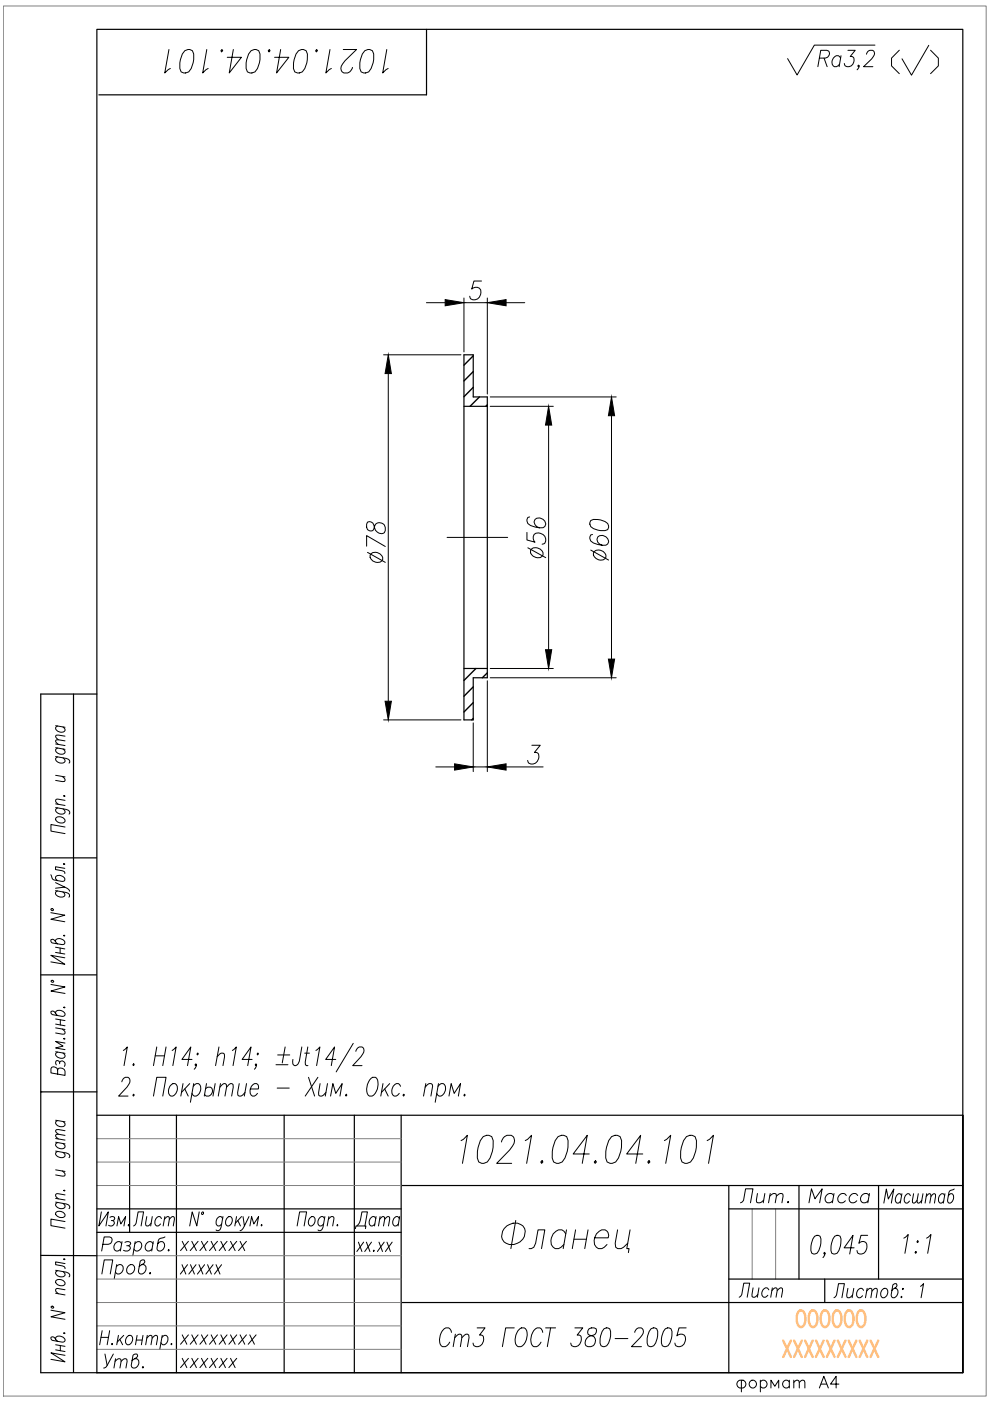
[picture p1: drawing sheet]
<svg xmlns="http://www.w3.org/2000/svg" width="210mm" height="297mm" viewBox="0 0 210 297" stroke-linecap="round" stroke-linejoin="round" font-family="sans-serif">
<!-- layer: Text -->
<g fill="none" stroke="#000" stroke-width=".21">
<path d="M185.5 9.6h-12.8l-3.7 6.3-2-3.5M11.8 158.5l2 .4M11.8 157.7l2 .4M11.8 153.9l2 .3M12.2 158.6l-.4 .3a1.18 1.18 0 0 0 2 .7v-.3l-.4-.5M12.2 153.9l-.4 .4a1.18 1.18 0 0 0 2 .6v-.3l-.4-.5M13.8 157.1l-1.9-.2-.1 .3 .6 .6M13.8 156.1l-1.9-.2-.1 .3 .6 .6M11.8 171.2l2.7 .6a.5 .5 0 0 1 .1 .8M11.8 160.4l2.7 .6a.5 .5 0 0 1 .1 .8M11.8 170.4l2 .4M11.8 164.4l2 .3"/>
<path d="M11.9 173.3a1.22 1.22 0 0 1 1.9 .9 1.18 1.18 0 0 1-2-.7zM12.2 171.3l-.4 .3a1.18 1.18 0 0 0 2 .7v-.3l-.4-.5M12.2 160.5l-.4 .3a1.18 1.18 0 0 0 2 .7v-.3l-.4-.5M13.2 164.6l.6 .6-.2 .5-1.8-.2M13.5 168.7l.3 .1zM13.8 175.3l-3-.5v1.4l3 .5M13.8 169.7l-1.9-.2-.1 .4 .6 .6M10.8 193.5l2.9 .5-2.9 .9 2.9 .5M10.8 185.5a1.33 1.33 0 0 0 .7 1.1l1.7 .3 .4-.1 .1-.2a1.17 1.17 0 0 0-1.9-.7v.3l.4 .5M10.9 192.7h.4v.3h-.4zM11.8 199.6v-.3a1.17 1.17 0 0 1 1.9 .7l-.1 .2-.4 .1-2.1-.4-.3-.3 .1-.4a.84 .84 0 0 1 1 .7l.3 .2M11.8 188.8l2.7 .6a.52 .52 0 0 1 .1 .8"/>
<path d="M11.8 187.1l1.9 1-1.9 .2M12.2 188.9a.5 .5 0 0 0-.4 .3 .5 .5 0 0 0 .1 .5 1.26 1.26 0 0 0 1.8 .2v-.3l-.4-.5M13.5 198.4l.1-.1 .1 .1zM13.5 183.2l.1-.1 .1 .1zM13.7 188.1a1.13 1.13 0 0 1 1 .9M13.7 184.1l-1.9-.3v.6l1.8 .4 .1 .4M10.8 208.7l3 .6-3 .8 3 .5M10.9 207.9h.4v.3h-.4zM11.8 200.8l1.9 .4M11.8 201.9l1.9 .4M11.8 214.9v-.4a1.18 1.18 0 0 1 2 .7l-.6 .3-2.1-.4-.3-.3v-.3l.2-.1a.88 .88 0 0 1 .9 .7l.3 .2M11.8 217.9l2 .4"/>
<path d="M11.8 216l2 .4M11.8 217.1l2 .4M12.7 201v1.1M12.8 216.2v1.1M13.2 218.2l.6 .6-.2 .4-1.8-.2M13.5 213.6h.3l-.2 .1zM13.7 203.1l-2.9-.6 2.9 1.9-2.9-.5M11.8 237.5l2 .3M11.8 223l2 .3M12.2 237.6l-.4 .3a1.18 1.18 0 0 0 2 .6v-.2l-.4-.5M12.2 226.8a.78 .78 0 0 0-.6-.6 .78 .78 0 0 0-.8 .4v.9l3 .5v-.9a.87 .87 0 0 0-.7-.6 .87 .87 0 0 0-.9 .3v.9M12.2 223.1l-.4 .3a1.18 1.18 0 0 0 2 .6v-.3l-.4-.4"/>
<path d="M12.6 225.2a.61 .61 0 0 1 .7-.3 .61 .61 0 0 1 .5 .5l-.2 .7M12.6 225.5l-.1-.5-.6-.1-.1 .3 .1 .6M13.5 220.2l.3 .1h-.2zM13.8 239.7l-1.9-.2-.1 .4 .6 .6M13.8 221.1l-2-.3 1.6 1-1.6 .4 2 .3M25.8 229.4l.1-.2a.97 .97 0 0 1 1.5-.6 1.08 1.08 0 0 1-.1 1.3l-2.1 2.5h1.9M26.1 222.7l.9-.7-.7 3.9M28.2 232.2l.1-.2 .2 .2-.2 .2zM28.3 225.6l.2 .1-.2 .2-.1-.2zM32.5 232.4l.7-4h2l-.7 4M32.9 223.9h2M33.2 222l-.7 3.9"/>
<path d="M35.2 222l-.7 3.9M36.4 229.9l.7-.2a1.53 1.53 0 0 1 .4 1.7 1.53 1.53 0 0 1-1.3 1 1.59 1.59 0 0 1 .2-2.5zM36.5 222.7l.8-.7-.7 3.9M38.8 229.7l-.5 2.7M39.2 230.9l.7 1.5M40.2 229.7l-1.7 1.9M40.7 224.6h-2.1l1.9-2.6-.7 3.9M41 230.3l.6-.6h.5a1.53 1.53 0 0 1 .4 1.7 1.53 1.53 0 0 1-1.3 1l-.5-.6M41.1 229.7l-.7 4M41.6 225.7l-.1 .2-.2-.2 .2-.1a.94 .94 0 0 1-.3 1.1M41.7 223.5l.2-.2 .1 .2-.1 .2zM43.6 230.9a.85 .85 0 0 1 1.3-.2 .85 .85 0 0 1-.1 1.3l-.5 .4h-.6l-.3-.4"/>
<path d="M43.8 229.7l-.5 2.7M45.6 229.7l-.4 2.7M46 224l.9-.7h.4l.3 .2v.5l-.3 1.9M46.4 222l-.7 3.9M46.6 230.5l.9-.8 .5 .2v.6l-.3 1.9M46.7 229.7l-.4 2.7M48 230.5l.9-.8 .5 .2 .1 .6-.4 1.9M49.3 222.7l.8-.7-.7 3.9M50.7 229.7l-.3 1.9v.6l.3 .2h.4l.9-.8M52.3 229.7l-.5 2.7M53.1 230.9h1.7a.73 .73 0 0 0-.2-1 .73 .73 0 0 0-.9 0 1.59 1.59 0 0 0-.2 2.5h.4l.7-.6M53.5 224.6h-2.2l1.9-2.6-.7 3.9"/>
<path d="M54.4 225.7l-.2 .2-.1-.2 .2-.1a.97 .97 0 0 1-.4 1.1M54.7 223.3l.1 .2-.2 .2-.1-.2zM58.5 225.7h2.6M58.8 230.7h2.5M58.9 223.7h2.5M60.5 222l-.7 3.4M64 222l-.5 3-.5 .7-.6 .2a.96 .96 0 0 1-.3-1.3M64.6 223.3h1M65.3 222l-.6 3.2 .1 .5 .5 .2M65.4 228.4l1.3 4M67 222.7l.8-.7-.7 3.9M67.4 228.4l-2.7 4"/>
<path d="M67.9 229.7l-.3 2.5 .2 .2h.4l.9-.8M69.4 229.7l-.4 2.7M70.1 232.4l.5-2.7 .6 2.1 1.3-2.1-.4 2.7M71.2 224.6h-2.1l1.8-2.6-.7 3.9M73.2 232.2l.2-.2 .1 .2-.1 .2zM74.9 221.2l-3.6 6.1M75.4 222.9l.1-.2a.99 .99 0 0 1 1.5-.5 1.09 1.09 0 0 1-.1 1.3l-2.1 2.4h2M78.7 228.6l.3-.2h.6a2.54 2.54 0 0 1 0 3.4l-.7 .6h-.6a2.71 2.71 0 0 1 .4-3.8zM81.2 229.7l-.5 2.7M81.6 230.9l.7 1.5M82.6 229.7l-1.7 1.9M84.9 230.3l-.4-.6a1.53 1.53 0 0 0-1.3 1.1 1.53 1.53 0 0 0 .4 1.6h.4l.7-.6"/>
<path d="M85.4 232.2l.2-.2 .1 .2-.1 .2zM90.1 230.5l.9-.8h.4l.3 .2v.4l-.3 2.1M90.3 229.7l-.5 2.7M92.9 230.3l.6-.6h.5a1.53 1.53 0 0 1 .4 1.7 1.53 1.53 0 0 1-1.3 1l-.5-.6M93 229.7l-.7 4M95.2 232.4l.5-2.7 .6 2.1 1.3-2.1-.4 2.7M98.5 232l.1 .2-.1 .2-.2-.2zM11.8 254.9l2.7 .5a.5 .5 0 0 1 .1 .9M11.8 244.1l2.7 .5a.5 .5 0 0 1 .1 .8M11.8 254.1l2 .3M11.8 248l2 .4M11.8 242.2l2 .3"/>
<path d="M11.8 241.4l2 .3M11.9 257a1.22 1.22 0 0 1 1.9 .8 1.18 1.18 0 0 1-2-.6zM12.2 255l-.4 .3a1.18 1.18 0 0 0 2 .6v-.3l-.4-.5M12.2 244.1l-.4 .4a1.18 1.18 0 0 0 2 .6v-.3l-.4-.5M12.2 242.3l-.4 .3a1.18 1.18 0 0 0 2 .6v-.3l-.4-.5M13.2 248.3l.6 .6-.2 .4-1.8-.2M13.5 252.4h.3l-.2 .1zM13.8 259l-3-.5v1.4l3 .5M13.8 253.3l-1.9-.2-.1 .5 .6 .6M13.8 240.7l-1.9-.2-.1 .4 .6 .6M21.5 256.9l-.5 3 2-3-.5 3M23.3 258.1l.4-.2 .6 .2-.1 .6-.6 .1"/>
<path d="M23.9 258.8l.3 .3a.73 .73 0 0 1-.3 .8 .73 .73 0 0 1-.9-.1M24.8 259.9l.4-2 .4 1.6 1-1.6-.3 2M42.2 256.9l-.5 3-.9-3-.6 3M42.8 257h.3l.1 .2-.3 .3-.1-.1zM47.2 258.4l-.4-.5a1.15 1.15 0 0 0-.9 .8 1.15 1.15 0 0 0 .3 1.2h.3l.5-.4M47.3 257.9l-.6 2.7a.56 .56 0 0 1-.9 .2M48.3 258.1l.6-.2a1.16 1.16 0 0 1 .3 1.2 1.16 1.16 0 0 1-1 .8 1.2 1.2 0 0 1 .1-1.8zM50.2 257.9l-.4 2M50.4 258.8l.6 1.1M51.2 257.9l-1.3 1.5M51.5 257.9l.3 2 1-2M51.8 259.9a1.23 1.23 0 0 1-.9 1"/>
<path d="M53 259.9l.3-2 .5 1.6 1-1.6-.3 2M55.4 259.8l.1-.1 .1 .1-.2 .1zM63 259.9l.5-3h1.5l-.5 3M65.6 258.4l.5-.5h.3a1.14 1.14 0 0 1 .3 1.3 1.14 1.14 0 0 1-.9 .7 1.06 1.06 0 0 1-.2-1.5zM68.8 258.4l-.4-.5a1.15 1.15 0 0 0-.9 .8 1.15 1.15 0 0 0 .3 1.2h.3l.5-.4M68.9 257.9l-.6 2.7a.53 .53 0 0 1-.9 .2M69.6 258.5l.7-.6 .5 .2-.3 1.8M69.7 257.9l-.3 2M71.4 259.8l.2-.1v.1l-.1 .1zM10.8 277.8l3 .5-3 .9 3 .5M10.9 277h.4v.3h-.4zM11.8 269.3l2.7 .6 .3 .4-.2 .4"/>
<path d="M11.8 274.2l2 .4M11.9 271.4a1.22 1.22 0 0 1 1.9 .9 1.18 1.18 0 0 1-2-.7zM12.2 269.4l-.4 .3a1.18 1.18 0 0 0 2 .7v-.3l-.4-.5M13.5 267h.3l-.2 .1zM13.8 273.5l-1.9-.3-.1 .5 .6 .6M13.8 267.9l-2-.4v.6l1.8 .5 .2 .4M21.6 270.1l.5-3h1.8l-.5 3M21.8 263.8h1.2a.81 .81 0 0 0 .7-.7 .81 .81 0 0 0-.5-.8h-1.1l-.5 2.9M24.7 268.5a.8 .8 0 0 1 1-.3 .8 .8 0 0 1 .4 1.1 .86 .86 0 0 1-.7 .8 .86 .86 0 0 1-.9-.4M24.8 268.1l-.6 3M25.8 263.7a.86 .86 0 0 0-1-.4 .86 .86 0 0 0-.6 .8 .79 .79 0 0 0 .3 1.1 .79 .79 0 0 0 1.1-.4M25.9 263.2l-.4 2"/>
<path d="M26.5 263.4a.77 .77 0 0 1 1.2 .3l-.5 .4h-.3M27.1 268.5a.79 .79 0 0 1 1.1-.3 .79 .79 0 0 1 .3 1.1 .83 .83 0 0 1-.8 .8 .83 .83 0 0 1-.9-.8zM27.2 264.1l.4 .3a.69 .69 0 0 1-.5 .8l-.9-.1M28.6 263.7a.78 .78 0 0 1 .7-.5 .78 .78 0 0 1 .7 .5 1.08 1.08 0 0 1-.2 1.2 1.08 1.08 0 0 1-1.2 .2l-.2-.3M28.7 263.2l-.5 3M30.1 268.1a.88 .88 0 0 1 .9 .6 .88 .88 0 0 1-.3 1 .77 .77 0 0 1-1.3 .1l-.1-.3 .4-2.1 .4-.3h.4l.2 .4-.2 .3-1 .7M31.7 270l.1-.2 .1 .2-.1 .1zM32.4 263.7a.86 .86 0 0 0-.9-.4 .86 .86 0 0 0-.7 .8 .78 .78 0 0 0 .4 1.1 .78 .78 0 0 0 1-.4M32.5 263.2l-.3 2M35 262.3l-1 .3-.4 .4-.3 2a1 1 0 0 0 1.4-.1 1 1 0 0 0 0-1.4v-.1a.82 .82 0 0 0-1.2 .3M172.7 262.1l.5-.2 .7 .2a4 4 0 0 1-.7 3.6l-.4 .2-.7-.2a4 4 0 0 1 .6-3.6zM174.9 265.7l-.1 .2-.1-.2 .1-.2a.95 .95 0 0 1-.3 1.1"/>
<path d="M177 262.1l.4-.2 .7 .2a4.1 4.1 0 0 1-.6 3.6l-.5 .2-.7-.2a4.1 4.1 0 0 1 .7-3.6zM181.1 264.6h-2.1l1.9-2.7-.7 4M184 261.9h-1.5l-.4 1.7a.97 .97 0 0 1 1.7 .2 1.45 1.45 0 0 1-.3 1.6 1.45 1.45 0 0 1-1.6 .3l-.2-.6M191.6 262.5l1-.8-.7 4M194 265.5l.2-.2 .1 .2-.2 .2zM194.6 263.1l.1 .2-.2 .2-.1-.2zM196.5 262.5l.9-.8-.7 4M11.8 283.9v-.3a1.18 1.18 0 0 1 2 .7l-.6 .3-2.1-.4-.3-.4v-.3h.2a.88 .88 0 0 1 .9 .6l.3 .3M11.8 285.1l2 .4M11.8 286.2l2 .4M12.8 285.3v1.1M13.5 282.6l.3 .1-.2 .1z"/>
<path d="M13.8 287.4l-3-.6 3 1.9-3-.5M21.4 283.5h1.6M21.7 282.1l-.6 3M23.2 282.1l-.5 3M25.1 283.1l-.3 2M26.2 283.1l-1.3 1.4M26.8 283.5a.69 .69 0 0 1 1.1-.2 1.19 1.19 0 0 1-.9 1.8 .99 .99 0 0 1-.2-1.6zM29.1 283.1l-.4 2M30.3 283.1l-.3 2M31.1 283.7l.7-.6 .4 .2-.2 1.8M31.2 283.1l-.3 2M32.3 283.7l.6-.6 .5 .2-.2 1.8"/>
<path d="M34.3 283.5l.6-.4h.3a1.13 1.13 0 0 1 .3 1.3 1.13 1.13 0 0 1-1 .7l-.4-.4M34.4 283.1l-.5 3"/>
</g>
<!-- layer: 0 -->
<g fill="none" stroke="#000" stroke-width=".25">
<path d="M20.5 6.2h183.6v284.8h-183.6zM90.4 6.2v13.9h-69.4M98.4 75.2h1.9v9h3v59.5h-3v8.9h-1.9zM98.4 86.1h4.9M15.6 147.2v143.8M20.5 147.2h-11.9v143.8h195.5M98.4 141.7h4.9M8.6 181.9h11.9M8.6 206.7h11.9M8.6 231.5h.1M8.6 231.5h11.9M20.5 236.5h183.6"/>
<path d="M27.5 236.5v24.8M37.4 236.5v54.5M60.2 236.5v54.5M75.1 236.5v54.5M85.1 236.5v54.5M20.5 256.3h64.6M85.1 251.4h119M154.5 251.4v39.6M154.5 256.3h49.6M169.4 251.4v19.8M186.3 251.4v19.8M8.6 266.2h11.9"/>
<path d="M20.5 261.3h64.6M85.1 276.2h119M154.5 271.2h49.6M204.1 291v-54.5v54.5"/>
</g>
<!-- layer: Slim -->
<path d="M.7 1.3h208.4v294.7h-208.4zM20.5 246.4h64.6M20.5 241.4h64.6M20.5 251.4h64.6M159.5 256.3v14.9M164.5 256.3v14.9M20.5 271.2h64.6M20.5 266.2h64.6M20.5 276.2h64.6M20.5 286.1h64.6M20.5 281.1h64.6" fill="none" stroke="#808080" stroke-width=".21"/>
<!-- layer: Wide -->
<g fill="none" stroke="#ffbf7f" stroke-width=".51">
<path d="M166.1 284.2l1.6 3.5M167.7 284.2l-1.6 3.5M168.4 284.2l1.6 3.5M170 284.2l-1.6 3.5M170.7 284.2l1.6 3.5M172.3 284.2l-1.6 3.5M173 284.2l1.6 3.5M174.6 284.2l-1.6 3.5M175.3 284.2l1.6 3.5M176.9 284.2l-1.6 3.5M177.6 284.2l1.7 3.5M179.3 284.2l-1.7 3.5"/>
<path d="M179.9 284.2l1.7 3.5M181.6 284.2l-1.7 3.5M182.3 284.2l1.6 3.5M183.9 284.2l-1.6 3.5M184.6 284.2l1.6 3.5M186.2 284.2l-1.6 3.5"/>
</g>
<!-- layer: Ax -->
<path d="M94.8 113.9h12.8" fill="none" stroke="#000" stroke-width=".21"/>
<!-- layer: Hatch -->
<path d="M100.3 75.4l-1.9 2M100.3 78.8l-1.9 2M100.3 82.1l-1.9 2M101.6 84.2l-1.9 1.9M103.3 85.8l-.3 .3M100.3 145.6l-1.9 2M100.3 149l-1.9 2M100.3 152.3l-.3 .3M100.9 141.7l-2.5 2.6M103.3 142.7l-1 1" fill="none" stroke="#000" stroke-width=".3"/>
<!-- layer: Dim -->
<g fill="none" stroke="#000" stroke-width=".21">
<path d="M102.1 59.6h-1.6l-.5 1.7a1.1 1.1 0 0 1 1.5-.3 1.1 1.1 0 0 1 .4 1.4 1.3 1.3 0 0 1-.9 1.1 1.3 1.3 0 0 1-1.3-.3l-.1-.4M81.3 75.2h16.4M82.3 79.2v69.5M90.4 64.2h4M98.4 63.2v11.4M98.4 64.2h4.9M103.3 63.2v20.3M107.3 64.2h4M103.9 86.1h13.4M103.9 84.2h26.7M116.3 90.1v47.7M129.7 88.1v51.6"/>
<path d="M77.7 115.8v-2.2l4 2.3M77.9 110.7a1.18 1.18 0 0 0 .8 1.9l.3-.1 .2-.3a1.24 1.24 0 0 1 1.7-1.3 1.31 1.31 0 0 1 .4 2.2 1.7 1.7 0 0 1-2.1-1.8 .94 .94 0 0 0-1.3-.6zM77.9 117.1l3.8 2.1M78.7 117.4a1.55 1.55 0 0 1 1.6-.1 1.55 1.55 0 0 1 .8 1.3 1.48 1.48 0 0 1-1.6 .5 1.48 1.48 0 0 1-1-1.4zM111.7 112.9v1.6l1.7 .5a1.1 1.1 0 0 1-.2-1.5 1.1 1.1 0 0 1 1.4-.4 1.3 1.3 0 0 1 1 .8 1.3 1.3 0 0 1-.3 1.4l-.4 .1M111.9 116.1l3.8 2.1M112.3 109.6l-.4 .1-.2 .5 .2 .8a4.7 4.7 0 0 0 3.2 .9l.4-.3a1.32 1.32 0 0 0-.4-1.5 1.32 1.32 0 0 0-1.7 0 1.15 1.15 0 0 0 1 1.8M112.7 116.4a1.55 1.55 0 0 1 2.4 1.3 1.48 1.48 0 0 1-1.6 .4 1.48 1.48 0 0 1-1-1.4zM125.3 110.4a3.7 3.7 0 0 1 3.5 .6l.2 .5-.2 .8a3.6 3.6 0 0 1-3.5-.6l-.2-.6zM125.3 116.6l3.7 2.1M125.6 113.3l-.3 .1-.2 .5 .2 .8a4.6 4.6 0 0 0 3.2 .9l.3-.3a1.33 1.33 0 0 0-.4-1.5 1.33 1.33 0 0 0-1.6 0 1.17 1.17 0 0 0 .9 1.8M126 116.9a1.54 1.54 0 0 1 1.6-.1 1.54 1.54 0 0 1 .9 1.4 1.47 1.47 0 0 1-1.7 .5 1.47 1.47 0 0 1-1-1.5z"/>
<path d="M81.3 152.6h16.4M100.3 153.3v10.3M103.3 144.3v19.3M103.9 141.7h13.4M103.9 143.7h26.7M112.8 158h1.7l-1.2 1.5h.5l.3 .2a1.49 1.49 0 0 1-.2 1.8 1.49 1.49 0 0 1-1.8 .3l-.2-.6M92.4 162.6h4M100.3 162.6h3M107.3 162.6h7.9"/>
</g>
<path d="M82.3 75.2l.7 4h-1.4zM94.4 63.5l4 .7-4 .6zM103.3 64.2l4-.7v1.3zM116.3 86.1l.7 4h-1.3zM129.7 84.2l.6 3.9h-1.3zM115.7 137.8h1.3l-.7 3.9zM129 139.7h1.3l-.6 4zM81.6 148.7h1.4l-.7 3.9zM96.4 161.9l3.9 .7-3.9 .7zM103.3 162.6l4-.7v1.4z" fill="#000" stroke="#000" stroke-width=".21"/>
<text font-size="11" x="105.1" y="266.7">Фланец</text>
<text font-size="10.1" x="96.7" y="248">1021.04.04.101</text>
<g font-size="8.8">
<text x="33.9" y="16.6">1021.04.04.101</text>
<text x="187.7" y="16.9">( )</text>
</g>
<g font-size="7.5">
<text x="172.2" y="15.9">Ra3,2</text>
<text x="92.1" y="286.8">Ст3 ГОСТ 380-2005</text>
</g>
<text font-size="7.1" x="74.1" y="261.8">Дата</text>
<text font-size="7.1" fill="#ffbf7f" x="167.6" y="282.6">OOOOOO</text>
<g font-size="6.6">
<text x="186.3" y="256.5">Масштаб</text>
<text x="20.8" y="291.4">Утв.</text>
<text x="154.9" y="296.3">формат А4</text>
</g>
<g font-size="6.2">
<text x="155.9" y="256.1">Лит.</text>
<text x="170.4" y="256.1">Масса</text>
<text x="27.2" y="261.1">Лист</text>
<text x="155.6" y="276.2">Лист</text>
<text x="175.7" y="276.2">Листов: 1</text>
</g>
<text font-size="5.3" x="74.4" y="266.7">xx.xx</text>
<g font-size="4.9">
<text x="37" y="266.3">xxxxxxx</text>
<text x="37" y="271.3">xxxxx</text>
<text x="37" y="286.1">xxxxxxxx</text>
<text x="37" y="291">xxxxxx</text>
</g>
</svg>
